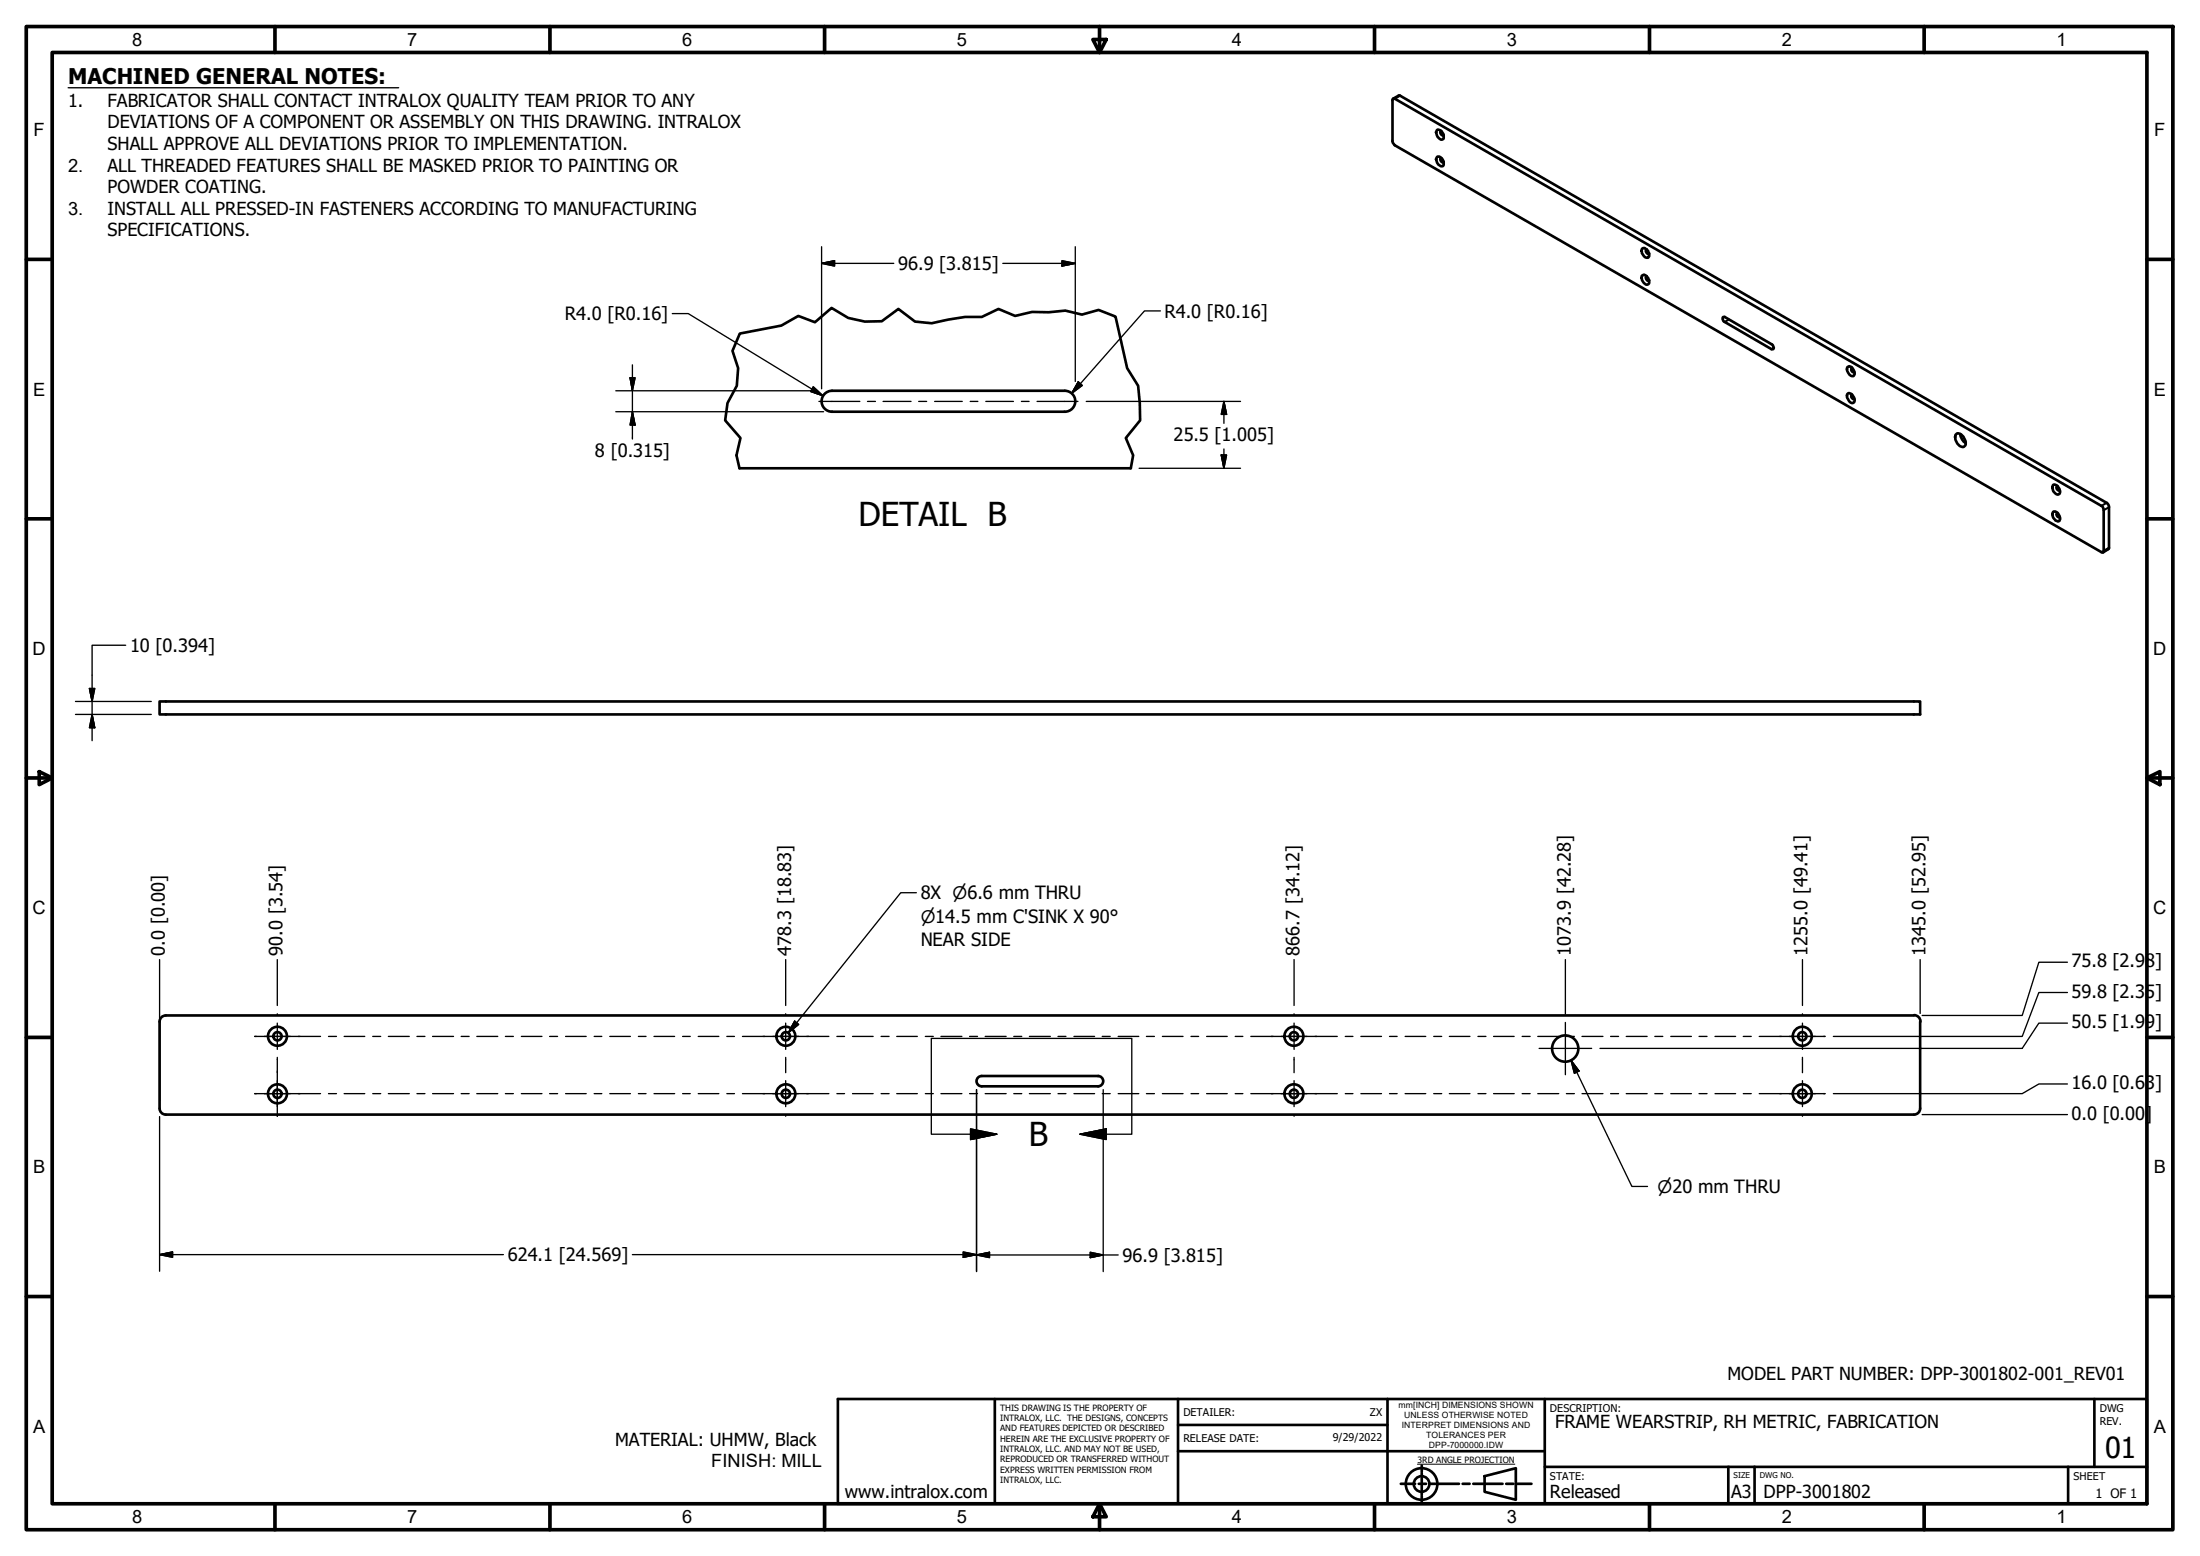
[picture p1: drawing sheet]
<svg xmlns="http://www.w3.org/2000/svg" width="420mm" height="297mm" viewBox="0 0 420 297" stroke-linecap="round" stroke-linejoin="round" font-family="sans-serif">
<!-- layer: Visible (ISO) -->
<g fill="none" stroke="#000" stroke-width=".51">
<path d="M266.4 18.8h-.2l-.3 .2v8l.5 .7 134.9 77.7 .3 .1 .2-.2v-8l-.2-.5-.3-.2M267.1 18.3h.3M274.4 24.8a1.18 1.18 0 0 1 1.1 1.8 1.1 1.1 0 0 1-1.2-1.2v-.1zM274.4 30a1.06 1.06 0 0 1 1.3 .9v.2a.47 .47 0 0 1-.2 .6 .47 .47 0 0 1-.6-.2 1.34 1.34 0 0 1-.5-1.5zM275.3 25a.49 .49 0 0 0-.1 .6 .49 .49 0 0 0 .5 .2M275.3 30.1a.48 .48 0 0 0-.1 .6 .48 .48 0 0 0 .5 .3v-.1M313.6 52.6a.79 .79 0 0 1 1.2 .5 .74 .74 0 0 1-.3 1.2 1.49 1.49 0 0 1-.9-1.7zM313.7 47.4a1.11 1.11 0 0 1 1.3 1 .55 .55 0 0 1-.2 .7 .55 .55 0 0 1-.7 0 1.21 1.21 0 0 1-.4-1.7zM314.5 47.6a.49 .49 0 0 0-.1 .6 .49 .49 0 0 0 .6 .2M314.5 52.8a.45 .45 0 0 0-.2 .5 .45 .45 0 0 0 .5 .3l.2-.1M157.5 75.2l.9-.5 .5-.1h44.5a2 2 0 0 1 2 2 2 2 0 0 1-2.1 2h-44.4a2 2 0 0 1-1.8-1.2 2 2 0 0 1 .4-2.2zM329 60.6l.4-.1 8.9 5.2a.62 .62 0 0 1 .3 1h-.3l-9.1-5.3-.2-.5z"/>
<path d="M352.8 70.1a.74 .74 0 0 1 1.1 .4l.2 .3a.58 .58 0 0 1 0 .9 .58 .58 0 0 1-.9-.2l-.5-.8zM352.8 75.2a.74 .74 0 0 1 1.1 .5 .71 .71 0 0 1 .3 .7 .71 .71 0 0 1-.5 .5 1.59 1.59 0 0 1-.9-1.7zM353.7 70.2a.48 .48 0 0 0-.1 .6 .48 .48 0 0 0 .5 .2M353.7 75.4a.45 .45 0 0 0-.1 .5 .45 .45 0 0 0 .5 .2M141.2 89.4h74.8M373.6 82.9a1.03 1.03 0 0 1 1.5 .7 1.12 1.12 0 0 1-.1 1.7 1.81 1.81 0 0 1-1.4-2.4zM374.4 82.9a2.41 2.41 0 0 0 1 1.7M392.1 92.6a1.24 1.24 0 0 1 1.2 1.7 1.06 1.06 0 0 1-1.3-1.3zM392.1 97.7a1.2 1.2 0 0 1 1.2 1.7 1.04 1.04 0 0 1-1.3-1.1zM392.9 92.8a.45 .45 0 0 0-.1 .6 .45 .45 0 0 0 .6 .2M392.9 97.9a.49 .49 0 0 0-.1 .6 .49 .49 0 0 0 .6 .2M402.3 96l.5 .6v8"/>
<path d="M30.5 133.9h336.2v2.5h-336.2zM31.7 193.9a1.17 1.17 0 0 0-1.2 1.1v16.6M31.7 193.9h333.8M365.5 193.8a1.24 1.24 0 0 1 1.3 1.2M366.7 195.1v16.5M30.5 211.6a1.17 1.17 0 0 0 1.2 1.2M31.7 212.8h333.8M209.7 205.4a.98 .98 0 0 1 1 1 .98 .98 0 0 1-1 1M209.7 205.4h-22.2a.98 .98 0 0 0-1 1 .98 .98 0 0 0 1 1h22.2M366.7 211.6a1.17 1.17 0 0 1-1.2 1.2"/>
<circle cx="53" cy="197.8" r=".79"/>
<circle cx="53" cy="197.8" r="1.81"/>
<circle cx="150.1" cy="197.8" r=".79"/>
<circle cx="150.1" cy="197.8" r="1.81"/>
<circle cx="247.1" cy="197.8" r=".79"/>
<circle cx="247.1" cy="197.8" r="1.81"/>
<circle cx="344.2" cy="197.8" r=".79"/>
<circle cx="344.2" cy="197.8" r="1.81"/>
<circle cx="53" cy="208.8" r=".79"/>
<circle cx="53" cy="208.8" r="1.81"/>
<circle cx="150.1" cy="208.8" r=".79"/>
<circle cx="150.1" cy="208.8" r="1.81"/>
<circle cx="247.1" cy="208.8" r=".79"/>
<circle cx="247.1" cy="208.8" r="1.81"/>
<circle cx="298.9" cy="200.2" r="2.51"/>
<circle cx="344.2" cy="208.8" r=".79"/>
<circle cx="344.2" cy="208.8" r="1.81"/>
</g>
<!-- layer: Visible Narrow (ISO) -->
<path d="M267.4 18.3l-1 .5M330.2 61l-.8 .5M338.8 66.4l-.5 .3M402.3 96l-1 .6M402.8 96.8l-1 .6M402.8 104.6l-1 .5" fill="none" stroke="#000" stroke-width=".38"/>
<path d="M266.4 18.8l134.9 77.8M267.1 18.3l-1 .5M267.4 18.3l134.9 77.7M402.8 104.6l-.1 .2-1.1 .7" fill="none" stroke="#000" stroke-width=".51"/>
<!-- layer: Break Line (ISO) -->
<path d="M141.2 89.4l-.5-2.5 .7-3.3-2.9-3.4 .4-3.3 1.8-3.3 .3-3.3-1.1-3.3 1.4-3.3 7.9-1.5 3.3-1.9 3.1 1.2 3.2-2.7 3.2 1.9 3.2 .7 3.2-.1 3.2-2.3 3.2 2.4 3.1 .3 3.2-.7 3.2-.5h3.2l3.2-1.5 3.2 1.3 3.2-.8 3.2 .1 3.2-.3 3.1 .8 3.2-.9 3.2 1.2 2.3 9.9 2.1 3.3 .3 3.3v3.3l-2.7 3.4 1.4 3.3-.4 2.5" fill="none" stroke="#000" stroke-width=".51"/>
<!-- layer: Detail Boundary (ISO) -->
<path d="M185.4 215.5l5 1-5 1zM190.4 216.5h-12.5v-18.3h38.3v18.3h-10M206.2 216.5l5.1-1v2z" fill="none" stroke="#000" stroke-width=".25"/>
<path d="M185.4 217.5l5-1zM185.4 215.5l5 1-5 1zM206.2 216.5l5.1-1zM206.2 216.5l5.1-1v2z" fill="#000" stroke="#000" stroke-width=".25"/>
<!-- layer: Border (ISO) -->
<g fill="none" stroke="#000" stroke-width=".7">
<path d="M5 5.1h410v286.9h-410zM10 10h400v277.1h-400zM52.5 5.1v4.9M105 5.1v4.9M157.5 5.1v4.9M208.7 7.5h2.6l-1.3 2.5zM210 5.1v4.9M262.5 5.1v4.9M315 5.1v4.9M367.5 5.1v4.9M5 49.5h5M410 49.5h5"/>
<path d="M5 99h5M410 99h5M5 148.5h5M7.5 147.3l2.5 1.2-2.5 1.3zM410 148.5l2.5-1.2v2.5zM410 148.5h5M5 198h5M410 198h5M5 247.5h5M410 247.5h5M52.5 287.1v4.9M105 287.1v4.9"/>
<path d="M157.5 287.1v4.9M210 287.1l1.3 2.4h-2.6zM210 287.1v4.9M262.5 287.1v4.9M315 287.1v4.9M367.5 287.1v4.9"/>
</g>
<!-- layer: Title (ISO) -->
<g fill="none" stroke="#000" stroke-width=".51">
<path d="M160 267.1h250v20h-250zM190 267.1v20M225 277h70M225 272h40M225 267.1v20M265 267.1v20M271.5 279.8v1.2M295 267.1v20M400 267.1v12.9M267.5 283.3h2.8M271 283.3h1.4M271.5 281.2v.6"/>
<path d="M271.5 282.1v2.4M271.5 284.7v.7M271.5 285.6v1.2M273 283.3h5.6M279.3 283.3h1.4M281.4 283.3h5.6M283.5 281.8l6-1.5v6l-6-1.5zM287.7 283.3h1.4M289.8 283.3h2.7M295 280h115M330.1 280v7.1M335.1 280v7.1"/>
<path d="M395 280v7.1"/>
<circle cx="271.5" cy="283.3" r="3"/>
<circle cx="271.5" cy="283.3" r="1.49"/>
</g>
<path d="M270.7 279.5h18.6" fill="none" stroke="#000" stroke-width=".19"/>
<!-- layer: Symbol (ISO) -->
<path d="M13 16.7h63.1M175 170.4h-3l-21.4 26.8M151.8 194.9l.7 .7-1.9 1.6zM300 202.4l1.6 2.1-.9 .4zM300 202.4l11.7 24.1h2.9" fill="none" stroke="#000" stroke-width=".25"/>
<path d="M151.8 194.9l-1.2 2.3zM151.8 194.9l.7 .7-1.9 1.6zM300 202.4l1.6 2.1zM300 202.4l1.6 2.1-.9 .4z" fill="#000" stroke="#000" stroke-width=".25"/>
<!-- layer: Center Mark (ISO) -->
<path d="M48.6 197.9h8.7M145.7 197.9h8.7M242.8 197.9h8.7M299 195.2v10M339.9 197.9h8.7M48.6 208.8h8.7M53 204.5v8.6M145.7 208.8h8.7M242.8 208.8h8.7M293.9 200.1h10.1M339.9 208.8h8.7" fill="none" stroke="#000" stroke-width=".25"/>
<!-- layer: Centerline (ISO) -->
<g fill="none" stroke="#000" stroke-width=".25">
<path d="M156.4 76.6h7.8M165.7 76.6h1.5M168.7 76.6h5.3M175.5 76.6h1.5M178.5 76.6h5.3M185.3 76.6h1.5M188.3 76.6h5.2M195.1 76.6h1.4M198.1 76.6h7.8M48.6 197.9h.4M50.5 197.9h5M53 193.5v.4"/>
<path d="M53 195.3v5M57 197.9h4.2M62.7 197.9h1.6M65.7 197.9h4M71.2 197.9h1.5M74.2 197.9h4M79.6 197.9h1.6M82.6 197.9h4M88.1 197.9h1.5M91.1 197.9h4M96.5 197.9h1.5M99.6 197.9h3.9"/>
<path d="M105 197.9h1.5M108 197.9h4M113.5 197.9h1.4M116.5 197.9h3.9M121.9 197.9h1.5M124.9 197.9h3.9M130.4 197.9h1.4M133.3 197.9h4M138.8 197.9h1.5M141.8 197.9h4.2M147.6 197.9h4.9M150.1 193.5v.4"/>
<path d="M150.1 195.3v5M154.1 197.9h4.2M159.8 197.9h1.5M162.8 197.9h4M168.3 197.9h1.5M171.3 197.9h3.9M176.7 197.9h1.5M179.7 197.9h4M185.2 197.9h1.5M188.2 197.9h4M193.6 197.9h1.5M196.6 197.9h4"/>
<path d="M202.1 197.9h1.5M205.1 197.9h3.9M210.5 197.9h1.5M213.6 197.9h3.9M218.9 197.9h1.6M222 197.9h3.9M227.5 197.9h1.4M230.4 197.9h4M235.9 197.9h1.5M238.9 197.9h4.2M244.7 197.9h4.9M247.1 193.5v.4"/>
<path d="M247.1 195.3v5M251.1 197.9h4.3M256.9 197.9h1.5M259.9 197.9h3.9M265.4 197.9h1.4M268.4 197.9h3.9M273.8 197.9h1.5M276.8 197.9h3.9M282.3 197.9h1.5M285.2 197.9h4M290.7 197.9h1.5M293.7 197.9h4"/>
<path d="M299.1 197.9h1.6M302.1 197.9h4M307.6 197.9h1.5M310.6 197.9h4M316 197.9h1.6M319.1 197.9h3.9M324.5 197.9h1.5M327.5 197.9h4M332.9 197.9h1.6M336 197.9h4.2M341.7 197.9h5M344.2 193.5v.4"/>
<path d="M344.2 195.3v5M348.2 197.9h.4M48.6 208.8h.4M50.5 208.8h5M53 201.9v2.9M53 206.3v5M53 212.8v.3M57 208.8h4.2M62.7 208.8h1.6M65.7 208.8h4M71.2 208.8h1.5M74.2 208.8h4"/>
<path d="M79.6 208.8h1.6M82.6 208.8h4M88.1 208.8h1.5M91.1 208.8h4M96.5 208.8h1.5M99.6 208.8h3.9M105 208.8h1.5M108 208.8h4M113.5 208.8h1.4M116.5 208.8h3.9M121.9 208.8h1.5M124.9 208.8h3.9"/>
<path d="M130.4 208.8h1.4M133.3 208.8h4M138.8 208.8h1.5M141.8 208.8h4.2M147.6 208.8h4.9M150.1 201.9v2.9M150.1 206.3v5M150.1 212.8v.3M154.1 208.8h4.2M159.8 208.8h1.5M162.8 208.8h4M168.3 208.8h1.5"/>
<path d="M171.3 208.8h3.9M176.7 208.8h1.5M179.7 208.8h4M185.2 208.8h1.5M188.2 208.8h4M193.6 208.8h1.5M196.6 208.8h4M202.1 208.8h1.5M205.1 208.8h3.9M210.5 208.8h1.5M213.6 208.8h3.9M218.9 208.8h1.6"/>
<path d="M222 208.8h3.9M227.5 208.8h1.4M230.4 208.8h4M235.9 208.8h1.5M238.9 208.8h4.2M244.7 208.8h4.9M247.1 201.9v2.9M247.1 206.3v5M247.1 212.8v.3M251.1 208.8h4.3M256.9 208.8h1.5M259.9 208.8h3.9"/>
<path d="M265.4 208.8h1.4M268.4 208.8h3.9M273.8 208.8h1.5M276.8 208.8h3.9M282.3 208.8h1.5M285.2 208.8h4M290.7 208.8h1.5M293.7 208.8h4M299.1 208.8h1.6M302.1 208.8h4M307.6 208.8h1.5M310.6 208.8h4"/>
<path d="M316 208.8h1.6M319.1 208.8h3.9M324.5 208.8h1.5M327.5 208.8h4M332.9 208.8h1.6M336 208.8h4.2M341.7 208.8h5M344.2 201.9v2.9M344.2 206.3v5M344.2 212.8v.3M348.2 208.8h.4"/>
</g>
<!-- layer: Dimension (ISO) -->
<g fill="none" stroke="#000" stroke-width=".25">
<path d="M128.4 59.9h3l25.8 15.7M156.9 50.3l2.5-.5v1zM156.9 50.3h13.8M156.9 47.1v27.1M191.5 50.3h13.9M202.8 49.8l2.6 .5-2.6 .5zM205.4 47.1v25.7M221.6 59.4h-3l-13.9 15.7M117.6 78.6h39.7M117.6 74.6h37.3M120.3 72.1h1l-.5 2.5zM120.8 78.6l.5 2.5h-1z"/>
<path d="M120.8 69.6v14.2M155.3 73.8l1.9 1.8-2.4-.9zM205.9 72.9l.8 .7-2 1.5zM207.5 76.6h29.4M233.7 76.6l.6 2.5h-1.1zM233.7 76.6v4.2M217.6 89.4h19.3M233.2 86.9h1.1l-.6 2.5zM233.7 85.7v3.7M14.4 133.9h14.5M14.4 136.4h14.5M17.1 131.4h1l-.5 2.5z"/>
<path d="M17.6 136.4l.5 2.5h-1zM24 123.2h-6.4v18.2M30.5 183.2v26.8M53 183.2v8.7M150.1 183.2v8.7M247.1 183.2v8.7M299 183.2v10.4M344.2 183.2v8.7M366.7 183.2v10.3M394.8 195.3h-5.4l-3.2 4.8h-41.9M394.8 189.5h-5.4l-3.2 8.4h-36.1M394.8 183.7h-5.4l-3.2 10.2h-19.1"/>
<path d="M30.5 213.2v29.5M186.5 208v.6M186.5 208.9v33.8M210.7 208v.6M210.7 208.9v33.8M305.6 200.1h38.5M367.1 212.8h27.7M394.8 206.9h-5.4l-3.2 1.9h-36.1M30.5 239.5l2.5-.5v1zM30.5 239.5h65.6M120.8 239.5h65.7M184 239l2.5 .5-2.5 .5z"/>
<path d="M186.5 239.6l2.5-.5v1zM186.5 239.6h27.1M208.2 239.1l2.5 .5-2.5 .5z"/>
</g>
<g fill="#000" stroke="#000" stroke-width=".25">
<path d="M156.9 50.3l2.5-.5zM156.9 50.3l2.5-.5v1zM202.8 50.8l2.6-.5zM202.8 49.8l2.6 .5-2.6 .5zM120.3 72.1l.5 2.5zM120.3 72.1h1l-.5 2.5zM154.8 74.7l2.4 .9zM155.3 73.8l1.9 1.8-2.4-.9zM205.9 72.9l-1.2 2.2zM205.9 72.9l.8 .7-2 1.5zM233.7 76.6l.6 2.5zM233.7 76.6l.6 2.5h-1.1z"/>
<path d="M120.8 78.6l.5 2.5zM120.8 78.6l.5 2.5h-1zM233.2 86.9l.5 2.5zM233.2 86.9h1.1l-.6 2.5zM17.1 131.4l.5 2.5zM17.1 131.4h1l-.5 2.5zM17.6 136.4l.5 2.5zM17.6 136.4l.5 2.5h-1zM30.5 239.5l2.5-.5zM30.5 239.5l2.5-.5v1zM186.5 239.6l2.5-.5zM186.5 239.6l2.5-.5v1z"/>
<path d="M184 240l2.5-.5zM184 239l2.5 .5-2.5 .5zM208.2 240.1l2.5-.5zM208.2 239.1l2.5 .5-2.5 .5z"/>
</g>
<g font-size="6.3">
<text x="164" y="100.4">DETAIL B</text>
<text x="196.5" y="218.8">B</text>
</g>
<text font-size="5.5" x="402" y="278.2">01</text>
<text font-size="4.1" x="13" y="16.1">MACHINED GENERAL NOTES:</text>
<g font-size="3.5">
<text x="25.3" y="8.7">8</text>
<text x="77.8" y="8.7">7</text>
<text x="130.3" y="8.7">6</text>
<text x="182.8" y="8.7">5</text>
<text x="235.3" y="8.8">4</text>
<text x="287.8" y="8.7">3</text>
<text x="340.3" y="8.8">2</text>
<text x="392.7" y="8.8">1</text>
<text x="6.4" y="26">F</text>
<text x="411.4" y="26">F</text>
<text x="13" y="32.8">2.</text>
<text x="13" y="41">3.</text>
<text x="171.5" y="51.5">96.9 [3.815]</text>
<text x="107.9" y="61.1">R4.0 [R0.16]</text>
<text x="222.4" y="60.6">R4.0 [R0.16]</text>
<text x="6.3" y="75.6">E</text>
<text x="411.4" y="75.6">E</text>
<text x="113.6" y="87.3">8 [0.315]</text>
<text x="224.1" y="84.3">25.5 [1.005]</text>
<text x="6.2" y="125">D</text>
<text x="24.8" y="124.4">10 [0.394]</text>
<text x="411.2" y="125">D</text>
<text x="175.8" y="171.7">8X ⌀6.6 mm THRU</text>
<text x="6.2" y="174.5">C</text>
<text x="411.2" y="174.5">C</text>
<text x="31.5" y="182.4" transform="rotate(-90 31.5 182.4)">0.0 [0.00]</text>
<text x="54" y="182.4" transform="rotate(-90 54 182.4)">90.0 [3.54]</text>
<text x="151.1" y="182.4" transform="rotate(-90 151.1 182.4)">478.3 [18.83]</text>
<text x="175.8" y="180.6">NEAR SIDE</text>
<text x="248.2" y="182.4" transform="rotate(-90 248.2 182.4)">866.7 [34.12]</text>
<text x="300" y="182.4" transform="rotate(-90 300 182.4)">1073.9 [42.28]</text>
<text x="345.2" y="182.4" transform="rotate(-90 345.2 182.4)">1255.0 [49.41]</text>
<text x="367.7" y="182.4" transform="rotate(-90 367.7 182.4)">1345.0 [52.95]</text>
<text x="395.6" y="184.6">75.8 [2.98]</text>
<text x="395.6" y="190.5">59.8 [2.35]</text>
<text x="395.6" y="196.3">50.5 [1.99]</text>
<text x="395.6" y="207.9">16.0 [0.63]</text>
<text x="395.6" y="213.8">0.0 [0.00]</text>
<text x="6.3" y="224">B</text>
<text x="411.4" y="224">B</text>
<text x="97" y="240.8">624.1 [24.569]</text>
<text x="214.4" y="240.8">96.9 [3.815]</text>
<text x="6.3" y="273.5">A</text>
<text x="411.4" y="273.5">A</text>
<text x="135.8" y="280">FINISH: MILL</text>
<text x="25.3" y="290.8">8</text>
<text x="77.8" y="290.8">7</text>
<text x="130.3" y="290.8">6</text>
<text x="182.8" y="290.8">5</text>
<text x="235.3" y="290.8">4</text>
<text x="287.8" y="290.8">3</text>
<text x="340.3" y="290.8">2</text>
<text x="392.7" y="290.8">1</text>
</g>
<g font-size="3.4">
<text x="13" y="20.4">1.</text>
<text x="20.5" y="20.4">FABRICATOR SHALL CONTACT INTRALOX QUALITY TEAM PRIOR TO ANY</text>
<text x="20.5" y="24.5">DEVIATIONS OF A COMPONENT OR ASSEMBLY ON THIS DRAWING. INTRALOX</text>
<text x="20.5" y="28.6">SHALL APPROVE ALL DEVIATIONS PRIOR TO IMPLEMENTATION.</text>
<text x="20.5" y="32.8">ALL THREADED FEATURES SHALL BE MASKED PRIOR TO PAINTING OR</text>
<text x="20.5" y="36.9">POWDER COATING.</text>
<text x="20.5" y="41">INSTALL ALL PRESSED-IN FASTENERS ACCORDING TO MANUFACTURING</text>
<text x="20.5" y="45.1">SPECIFICATIONS.</text>
<text x="329.9" y="263.5">MODEL PART NUMBER: DPP-3001802-001_REV01</text>
<text x="297" y="272.6">FRAME WEARSTRIP, RH METRIC, FABRICATION</text>
<text x="117.5" y="276.1">MATERIAL: UHMW, Black</text>
<text x="161.4" y="286">www.intralox.com</text>
<text x="296" y="286">Released</text>
<text x="330.6" y="286">A3</text>
<text x="336.8" y="286">DPP-3001802</text>
</g>
<g font-size="3.3">
<text x="175.8" y="176.1">⌀14.5 mm C'SINK X 90°</text>
<text x="316.5" y="227.8">⌀20 mm THRU</text>
</g>
<text font-size="2.5" x="400.2" y="286">1 OF 1</text>
<g font-size="2">
<text x="296" y="269.5">DESCRIPTION:</text>
<text x="401" y="269.5">DWG</text>
<text x="226" y="270.3">DETAILER:</text>
<text x="226" y="275.3">RELEASE DATE:</text>
<text x="254.6" y="275.1">9/29/2022</text>
<text x="261.6" y="270.3">ZX</text>
<text x="401" y="272">REV.</text>
<text x="296" y="282.6">STATE:</text>
<text x="396" y="282.6">SHEET</text>
</g>
<g font-size="1.7">
<text x="191" y="269.3">THIS DRAWING IS THE PROPERTY OF</text>
<text x="267.1" y="268.8">mm[INCH] DIMENSIONS SHOWN</text>
<text x="191" y="271.3">INTRALOX, LLC. THE DESIGNS, CONCEPTS</text>
<text x="191" y="273.2">AND FEATURES DEPICTED OR DESCRIBED</text>
<text x="191" y="275.2">HEREIN ARE THE EXCLUSIVE PROPERTY OF</text>
<text x="267.7" y="272.7">INTERPRET DIMENSIONS AND</text>
<text x="268.2" y="270.7">UNLESS OTHERWISE NOTED</text>
<text x="272.4" y="274.5">TOLERANCES PER</text>
<text x="191" y="277.2">INTRALOX, LLC. AND MAY NOT BE USED,</text>
<text x="191" y="279.1">REPRODUCED OR TRANSFERRED WITHOUT</text>
<text x="191" y="281.1">EXPRESS WRITTEN PERMISSION FROM</text>
<text x="270.7" y="279.3">3RD ANGLE PROJECTION</text>
<text x="272.9" y="276.4">DPP-7000000.IDW</text>
<text x="191" y="283.1">INTRALOX, LLC.</text>
</g>
<g font-size="1.5">
<text x="331.1" y="282.2">SIZE</text>
<text x="336.1" y="282.2">DWG NO.</text>
</g>
</svg>
